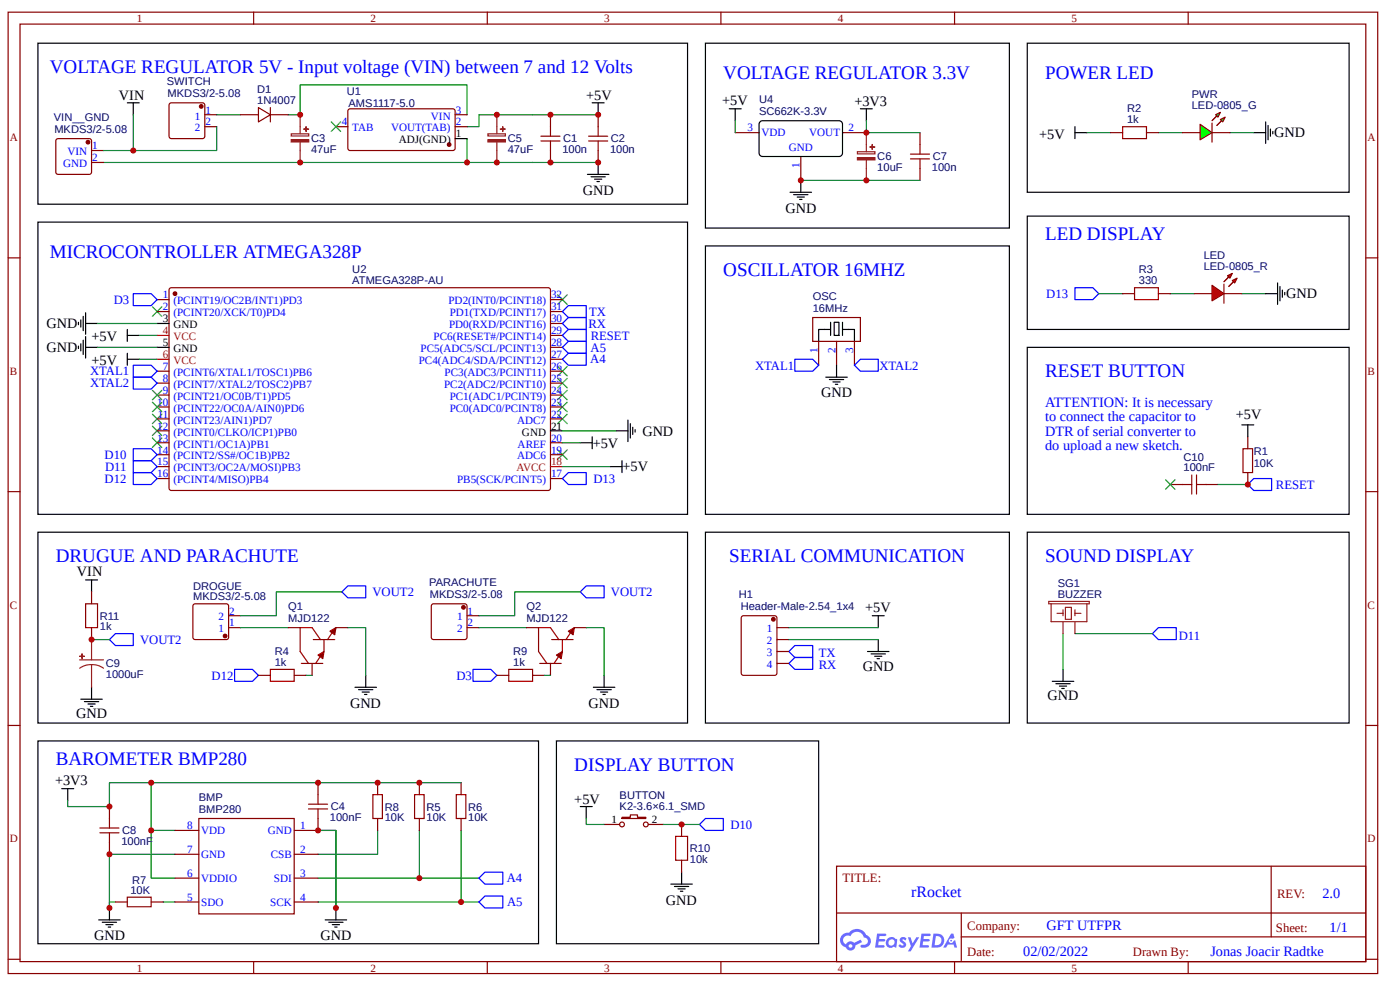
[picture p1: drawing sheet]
<svg xmlns="http://www.w3.org/2000/svg" width="297mm" height="210mm" viewBox="0 0 297 210" stroke-linecap="round" stroke-linejoin="round" font-family="sans-serif">
<g fill="none" stroke="#800" stroke-width=".25">
<path d="M1.7 2.6h290.6v203.8h-290.6zM4.3 5.1h285.5v198.8h-285.5zM53.8 2.6v2.5M103.4 2.6v2.5M152.9 2.6v2.5M202.5 2.6v2.5M252.1 2.6v2.5M1.7 54.7h2.6M289.8 54.7h2.5M1.7 104.2h2.6M289.8 104.2h2.5M1.7 153.8h2.6"/>
<path d="M289.8 153.8h2.5M177.5 183.6h112.3v20.3h-112.3zM177.5 193.6h112.2M203.9 198.6h85.8M203.9 193.6v10.1M269.7 183.7v14.9M1.7 203.4h2.6M53.8 203.9v2.5M103.4 203.9v2.5M152.9 203.9v2.5M202.5 203.9v2.5M252.1 203.9v2.5"/>
<path d="M289.8 203.4h2.5"/>
</g>
<g fill="#58f">
<path d="M191.1 198.8l.5-.2 .4 .1 .3 .3-.3 .4a.34 .34 0 0 0-.2-.3 .34 .34 0 0 0-.4 .2l.1 .1a.85 .85 0 0 1 .7 .6 .85 .85 0 0 1-.3 .9h-.7l-.6-.4 .3-.3 .5 .3 .3-.2-.1-.1a.87 .87 0 0 1-.5-1.4z"/>
<path d="M192.6 198.7h.6l.4 1.3 .8-1.3h.6l-1.8 3h-.6l.7-1.1z"/>
<path d="M186.1 197.9h1.7l.2 .2-.1 .3-1.3 .1-.1 .6h1.1l.2 .2-.3 .3h-1.1l-.1 .8h1.2l.2 .2-.2 .3h-1.9z"/>
<path d="M195.5 197.9h1.7l.2 .2-.1 .3-1.3 .1-.1 .6h1.1l.2 .2-.2 .3h-1.2l-.1 .8h1.3l.1 .2-.1 .3h-1.9z"/>
<path d="M201.8 197.9h.5l.2 .9-.4 .3a.5 .5 0 0 0-.8 .2 .5 .5 0 0 0 .4 .7 .5 .5 0 0 0 .6-.5l.3-.2 .4 1.6h-.5l-.2-.6h-1.2l-.4 .6h-.6z"/>
<path d="M198 197.9l-.4 3h1a1.51 1.51 0 0 0 1.7-1.5 1.51 1.51 0 0 0-1.8-1.5zM198.5 198.5a1 1 0 0 1 1.2 1 1 1 0 0 1-1.2 .9h-.2z"/>
<path d="M188.2 199.1a1.1 1.1 0 0 0 0 1.5 1.1 1.1 0 0 0 1.5 .1l.4 .2 .3-1.6-.5-.2a1.07 1.07 0 0 0-1.7 0zM188.4 199.8a.7 .7 0 0 1 1.4 0 .7 .7 0 0 1-1.4 0z"/>
<path d="M178.7 198.2a1.57 1.57 0 0 0 .8 2.7 1.03 1.03 0 0 0 1.1 .6 1.03 1.03 0 0 0 .9-1l1.4-.8-.3-.5-1.4 .7a1.05 1.05 0 0 0-1.7 .3 1 1 0 0 1-.5-1.4 1 1 0 0 1 1.4-.3 1.52 1.52 0 0 1 1.6-.9 1.52 1.52 0 0 1 1.3 1.2 .82 .82 0 0 1 .8 1 .82 .82 0 0 1-1.2 .5 .31 .31 0 0 0-.4 .3 .31 .31 0 0 0 .3 .3 1.42 1.42 0 0 0 1.9-.9 1.42 1.42 0 0 0-.9-1.8 2.25 2.25 0 0 0-3.8-.5l-.8 .2zM180 200.6a.4 .4 0 0 1 .8 0 .4 .4 0 0 1-.8 0z"/>
<circle cx="201.8" cy="199.4" r=".19"/>
</g>
<path d="M124.6 37h4.6M125.4 37.5h3M125.6 21.8h2.6M126.1 38h1.6M126.6 38.5h.6M126.9 21.8v2.5M126.9 34.4v2.6M123.1 171h2.5M124.4 171v2.5" fill="none" stroke="#000" stroke-width=".25"/>
<path d="M61.1 24.3h2.6v-6.3h35.4v6.3M99.1 29.4v5h-77.1M99.1 34.4h13.9M113 24.3h-11.4v2.6h-2.5" fill="none" stroke="#080" stroke-width=".25"/>
<g fill="#000">
<path d="M32.3 65l2 2.1zM32.3 67.1l2-2.1z"/>
<path d="M118.3 62.5l2 2zM120.3 62.5l-2 2z"/>
<path d="M118.3 77.7l2 2zM118.3 79.7l2-2z"/>
<path d="M32.3 87.8l2 2zM34.3 87.8l-2 2z"/>
<path d="M32.3 90.3l2 2.1zM34.3 90.3l-2 2.1z"/>
<path d="M32.3 92.9l2 2zM34.3 92.9l-2 2z"/>
<path d="M118.3 95.4l2 2zM120.3 95.4l-2 2z"/>
<path d="M118.3 87.8l2 2zM120.3 87.8l-2 2z"/>
<path d="M118.3 85.3l2 2zM118.3 87.3l2-2z"/>
<path d="M118.3 82.7l2 2.1zM120.3 82.7l-2 2.1z"/>
<path d="M118.3 80.2l2 2zM120.3 80.2l-2 2z"/>
</g>
<g fill="none" stroke="#3c3" stroke-width=".25">
<path d="M32.3 65l2 2.1M34.3 65l-2 2.1M118.3 62.5l2 2M118.3 77.7l2 2M120.3 62.5l-2 2M120.3 77.7l-2 2M32.3 87.8l2 2M32.3 90.3l2 2.1M32.3 92.9l2 2M34.3 87.8l-2 2M34.3 90.3l-2 2.1M34.3 92.9l-2 2"/>
<path d="M118.3 95.4l2 2M118.3 87.8l2 2M118.3 85.3l2 2M118.3 82.7l2 2.1M118.3 80.2l2 2M120.3 95.4l-2 2M120.3 87.8l-2 2M120.3 85.3l-2 2M120.3 82.7l-2 2.1M120.3 80.2l-2 2"/>
</g>
<path d="M36 61.1l.4-.1h80.1l.3 .5-.1 42.2-.4 .3-80.1-.1-.3-.4v-42z" fill="none" stroke="#800" stroke-width=".25"/>
<circle cx="37.1" cy="62.3" r=".38" fill="#800"/>
<g fill="none" stroke="#800" stroke-width=".25">
<path d="M33.3 63.5h2.6M33.3 66.1h2.6M33.3 78.7h2.6M116.8 63.5h2.5M116.8 66.1h2.5M116.8 78.7h2.5M116.8 76.2h2.5M116.8 73.6h2.5M116.8 71.1h2.5M116.8 68.6h2.5M172.4 67.3h10.1v5.1h-10.1zM173.7 72.4v5"/>
<path d="M177.5 72.4v5M181.3 72.4v5M33.3 81.2h2.6M33.3 83.8h2.6M33.3 86.3h2.6M33.3 88.8h2.6M33.3 91.3h2.6M33.3 93.9h2.6M33.3 96.4h2.6M33.3 98.9h2.6M116.8 81.2h2.5M116.8 83.8h2.5"/>
<path d="M116.8 86.3h2.5M116.8 88.8h2.5M116.8 93.9h2.5M116.8 96.4h2.5M264.7 92.6v2.5M33.3 101.5h2.6M116.8 101.5h2.5M264.7 100.2v2.5M23.2 171v2.5M23.2 178.6v2.5M37.1 176.1h5.1M42.2 173.5h20.2v20.3h-20.2z"/>
<path d="M67.5 165.9v2.6M67.5 173.5v2.6h-5.1M80.1 165.9v2.6M80.1 173.5v2.6M89 165.9v2.6M89 173.5v2.6M97.8 165.9v2.6M97.8 173.5v2.6M128.2 174.8h3.2M132 173.3h1.7v-.5h1.5v.5h1.8v.2h-5zM137.5 174.8h3.3M24.5 191.2h2.5"/>
<path d="M32.1 191.2h2.5M37.1 191.2h5.1M37.1 181.1h5.1M37.1 186.2h5.1M62.4 191.2h5.1M62.4 181.1h5.1M62.4 186.2h5.1"/>
<circle cx="37.1" cy="62.3" r=".38"/>
<circle cx="132" cy="174.8" r=".51"/>
<circle cx="137" cy="174.8" r=".51"/>
</g>
<g fill="none" stroke="#000" stroke-width=".25">
<path d="M8 9.2h137.9v34.1h-137.9zM217.9 9.2h68.3v31.6h-68.3zM228.1 28.1h2.5M228.1 26.9v2.5M266 28.1h2.5M268.5 25.8v4.6M269 26.6v3M269.5 27.4v1.5M270 27.9v.5M8 47.1h137.9v61.9h-137.9zM149.7 52.1h64.4v56.9h-64.4zM217.9 45.8h68.3v24h-68.3z"/>
<path d="M271 60v4.5M16.6 68.3v.5M16.6 73.4v.5M17.1 67.8v1.5M17.1 72.9v1.5M17.7 67.1v3M17.7 72.1v3.1M18.2 68.6h2.5M18.2 73.6h2.5M18.2 66.3v4.6M18.2 71.4v4.5M27 71.1h2.5"/>
<path d="M27 69.8v2.6M27 74.9v2.5M27 76.2h2.5M33.3 68.6h2.6M33.3 73.6h2.6M175.2 80h4.6M176.2 69.8h-2.5v2.6M176.2 68.3v2.8M177 68.3h1v2.8h-1zM177.5 77.4v2.6M178.7 69.8h2.6v2.6M178.7 68.3v2.8"/>
<path d="M217.9 73.6h68.3v35.4h-68.3zM268.5 62.3h2.5M271.5 60.7v3.1M272.1 61.5v1.5M272.6 62v.5M116.8 91.3h2.5M123.1 93.9h2.5M125.6 92.6v2.5M129.4 98.9h2.6M130.7 91.3h2.5M132 97.7v2.5M133.2 89.1v4.5"/>
<path d="M133.7 89.8v3.1M134.2 90.6v1.5M134.7 91.1v.5M176 80.5h3M176.7 81h1.5M177.2 81.5h.5M263.5 90.1h2.5M264.7 90.1v2.5M149.7 112.8h64.4v40.5h-64.4zM184 138.1h4.6M184.8 138.6h3M185.6 139.1h1.5"/>
<path d="M186.1 139.6h.5M186.3 135.6v2.5M8 157.1h106.3v43h-106.3zM118 157.1h55.7v43h-55.7zM13.1 167.2h2.5M14.4 167.2v2.5M20.9 195h4.6M21.7 195.5h3M22.5 196h1.5M23 196.5h.5M23.2 192.5v2.5M69 195h4.5"/>
<path d="M69.7 195.5h3.1M70.5 196h1.5M71 196.5h.5M71.3 192.5v2.5M142.3 187.4h4.6M143.1 187.9h3M143.8 188.4h1.6M144.3 189h.6M144.6 184.9v2.5"/>
</g>
<path d="M33.3 71.1h2.6M33.3 76.2h2.6M116.8 98.9h2.5" fill="none" stroke="#f00" stroke-width=".25"/>
<g fill="none" stroke="#00f" stroke-width=".25">
<path d="M28.3 77.4h3.8l1.2 1.3-1.2 1.3h-3.8zM28.3 80h3.8l1.2 1.2-1.2 1.3h-3.8zM119.3 76.2l1.3-1.3h3.8v2.5h-3.8zM119.3 73.6l1.3-1.2h3.8v2.5h-3.8zM119.3 71.1l1.3-1.3h3.8v2.6h-3.8zM119.3 68.6l1.3-1.3h3.8v2.5h-3.8zM119.3 66.1l1.3-1.3h3.8v2.5h-3.8zM168.6 76.2h3.8l1.3 1.2-1.3 1.3h-3.8zM181.3 77.4l1.2-1.2h3.8v2.5h-3.8zM228.1 61h3.7l1.3 1.3-1.3 1.2h-3.7zM119.3 101.5l1.3-1.3h3.8v2.5h-3.8zM264.7 102.7l1.3-1.2h3.8v2.5h-3.8z"/>
<path d="M168.6 136.9h3.8v2.5h-3.8l-1.2-1.3zM168.6 139.4h3.8v2.5h-3.8l-1.2-1.2zM148.4 174.8l1.3-1.3h3.8v2.6h-3.8zM101.6 186.2l1.3-1.3h3.8v2.5h-3.8zM101.6 191.2l1.3-1.2h3.8v2.5h-3.8z"/>
</g>
<g fill="none" stroke="#080" stroke-width=".25">
<path d="M230.6 28.1h5M245.8 28.1h5M260.9 28.1h5.1M20.7 68.6h12.6M20.7 73.6h12.6M29.5 76.2h3.8M29.5 71.1h3.8M233.1 62.3h5.1M248.3 62.3h5M263.5 62.3h5M119.3 91.3h11.4M119.3 98.9h10.1"/>
<path d="M119.3 93.9h3.8M14.4 169.7v1.3h8.8v-5.1h8.9v10.2M32.1 165.9h65.7M37.1 176.1h-5v10.1h5M67.5 176.1h3.8v16.4M80.1 176.1v5h-12.6M89 176.1v10.1M97.8 176.1v15.1M124.4 173.5v1.3h3.8M140.8 174.8h7.6M34.6 191.2h2.5M37.1 181.1h-13.9v11.4v-1.3h1.3"/>
<path d="M67.5 191.2h34.1M67.5 186.2h34.1"/>
</g>
<g fill="none" stroke="#a00000" stroke-width=".25">
<path d="M263.7 95.1h2v5.1h-2zM21.2 175.6h4M21.2 176.6h4M23.2 173.5v2.1M23.2 176.6v2M65.4 171.5h4.1M65.4 170.5h4.1M67.5 168.5v2M67.5 171.5v2M79.1 168.5h2v5h-2zM88 168.5h2v5h-2zM96.8 168.5h2v5h-2z"/>
<path d="M27 190.2h5.1v2h-5.1z"/>
</g>
<circle cx="18.7" cy="30.1" r=".38" fill="#800"/>
<g fill="none" stroke="#800" stroke-width=".25">
<path d="M12 29.5l.3-.1h6.6l.4 .1 .1 .4v6.6l-.1 .3-.4 .2h-6.6l-.3-.2-.2-.3v-6.6zM19.4 31.9h2.6M19.4 34.4h2.6"/>
<circle cx="18.7" cy="30.1" r=".38"/>
</g>
<circle cx="42.7" cy="22.6" r=".38" fill="#800"/>
<g fill="none" stroke="#800" stroke-width=".25">
<path d="M36 21.9l.4-.1h6.5l.4 .1 .1 .4v6.6l-.1 .3-.4 .2h-6.5l-.4-.2-.1-.3v-6.6zM43.4 24.3h2.6M43.4 26.9h2.6M73.9 23.2l.4-.1h21.9l.4 .5-.1 8-.5 .3h-21.9l-.3-.5v-7.8z"/>
<circle cx="42.7" cy="22.6" r=".38"/>
</g>
<path d="M46 26.9v5h-24M46 24.3h5" fill="none" stroke="#080" stroke-width=".25"/>
<circle cx="95.3" cy="30.7" r=".38" fill="#800"/>
<g fill="none" stroke="#800" stroke-width=".25">
<path d="M71.3 26.9h2.5M96.6 26.9h2.5M96.6 24.3h2.5"/>
<circle cx="95.3" cy="30.7" r=".38"/>
</g>
<g fill="none" stroke="#000" stroke-width=".25">
<path d="M149.7 9.2h64.4v39.2h-64.4zM96.6 29.4h2.5M154.7 23.1h2.5M156 23.1v2.5M169.9 38.2v2.6M182.5 23.1h2.6M183.8 23.1v2.5M167.6 40.8h4.6M168.4 41.3h3M169.1 41.8h1.5M169.6 42.3h.5M8 112.8h137.9v40.5h-137.9z"/>
<path d="M217.9 112.8h68.3v40.5h-68.3zM18.2 123h2.5M19.4 123v2.5M17.1 148.2h4.6M17.9 148.7h3M18.7 149.3h1.5M19.2 149.8h.5M19.4 145.7v2.5M75.3 145.7h4.6M76.1 146.2h3M76.8 146.7h1.5M77.3 147.2h.5"/>
<path d="M77.6 143.2v2.5M125.9 145.7h4.5M126.6 146.2h3.1M127.4 146.7h1.5M127.9 147.2h.5M128.2 143.2v2.5M223.2 144.4h4.6M224 145h3M224.8 145.5h1.5M225.3 146h.5M225.5 141.9v2.5"/>
</g>
<path d="M183.8 25.6v2.5M225.5 134.3v7.6M228.1 134.3h16.4" fill="none" stroke="#080" stroke-width=".25"/>
<path d="M244.5 134.3l1.3-1.2h3.7v2.5h-3.7zM49.8 141.9h3.8l1.2 1.3-1.2 1.2h-3.8zM100.3 141.9h3.8l1.3 1.3-1.3 1.2h-3.8z" fill="none" stroke="#00f" stroke-width=".25"/>
<circle cx="47.7" cy="134.8" r=".38" fill="#800"/>
<g fill="none" stroke="#800" stroke-width=".25">
<path d="M41.1 128.2l.3-.2h6.6l.4 .2 .1 .3v6.6l-.1 .3-.4 .2h-6.6l-.3-.2-.2-.3v-6.6zM48.5 133.1h2.5M48.5 130.5h2.5"/>
<circle cx="47.7" cy="134.8" r=".38"/>
</g>
<path d="M51 133.1h10.1" fill="none" stroke="#080" stroke-width=".25"/>
<circle cx="98.3" cy="128.8" r=".38" fill="#800"/>
<g fill="none" stroke="#800" stroke-width=".25">
<path d="M91.6 128.2l.4-.2h6.6l.3 .2 .2 .3v6.6l-.2 .3-.3 .2h-6.6l-.4-.2-.1-.3v-6.6zM99.1 130.5h2.5M99.1 133.1h2.5"/>
<circle cx="98.3" cy="128.8" r=".38"/>
</g>
<path d="M70.3 25.8l2 2.1zM70.3 27.9l2-2.1z" fill="#000"/>
<path d="M70.3 25.8l2 2.1M72.3 25.8l-2 2.1" fill="none" stroke="#3c3" stroke-width=".25"/>
<path d="M28.3 62.3h3.8l1.2 1.2-1.2 1.3h-3.8z" fill="none" stroke="#00f" stroke-width=".25"/>
<path d="M27 21.8h2.5M28.3 21.8v2.5" fill="none" stroke="#000" stroke-width=".25"/>
<path d="M28.3 24.3v7.6" fill="none" stroke="#080" stroke-width=".25"/>
<path d="M183.8 30.7v1.5M183.8 33.9v1.8" fill="none" stroke="#8d2323" stroke-width=".25"/>
<path d="M181.9 33.4h3.7v.5h-3.7z" fill="#8d2323"/>
<path d="M181.9 33.4h3.7v.5h-3.7zM181.9 32.2h3.7v.4h-3.7zM183.8 28.1v2.6M183.8 35.7v2.5" fill="none" stroke="#8d2323" stroke-width=".25"/>
<path d="M184.6 31.2h1z" fill="#8d2323"/>
<path d="M184.6 31.2h1z" fill="none" stroke="#8d2323" stroke-width=".25"/>
<path d="M185 30.7l.1 1z" fill="#8d2323"/>
<path d="M185 30.7l.1 1z" fill="none" stroke="#8d2323" stroke-width=".25"/>
<path d="M113 24.3h13.9M113 34.4h13.9M101.6 133.1h10.1" fill="none" stroke="#080" stroke-width=".25"/>
<path d="M28.3 97.7h3.8l1.2 1.2-1.2 1.3h-3.8zM28.3 95.1h3.8l1.2 1.3-1.2 1.3h-3.8zM28.3 100.2h3.8l1.2 1.3-1.2 1.2h-3.8z" fill="none" stroke="#00f" stroke-width=".25"/>
<g fill="#000">
<path d="M32.3 82.7l2 2.1zM32.3 84.8l2-2.1z"/>
<path d="M32.3 85.3l2 2zM34.3 85.3l-2 2z"/>
</g>
<path d="M32.3 82.7l2 2.1M32.3 85.3l2 2M34.3 82.7l-2 2.1M34.3 85.3l-2 2" fill="none" stroke="#3c3" stroke-width=".25"/>
<path d="M51 24.3h3.8M54.8 22.8l2.6 1.5-2.6 1.5zM57.4 22.8v3M57.4 24.3h3.7" fill="none" stroke="#800" stroke-width=".25"/>
<path d="M67.5 138.9l1.2-.8-.2 1.5z" fill="#a00000"/>
<path d="M67.5 138.9l1.2-.8-.2 1.5z" fill="none" stroke="#a00000" stroke-width=".25"/>
<path d="M70 133.8l1.3-.7-.3 1.5z" fill="#a00000"/>
<path d="M66.5 135.6h4.5M68 135.6l-1.8-2.5h-2.5v5l1.7 2.6M68 139.1l-1 1.6M68.7 135.6v2.5M70 133.8l1.3-.7-.3 1.5zM70.5 134.1l-1 1.5M63.9 140.7h4.6" fill="none" stroke="#a00000" stroke-width=".25"/>
<path d="M61.1 133.1h2.6M71.3 133.1h2.5M66.2 140.7v2.5" fill="none" stroke="#800" stroke-width=".25"/>
<path d="M118 138.9l1.3-.8-.2 1.5z" fill="#a00000"/>
<path d="M118 138.9l1.3-.8-.2 1.5z" fill="none" stroke="#a00000" stroke-width=".25"/>
<path d="M120.6 133.8l1.2-.7-.2 1.5z" fill="#a00000"/>
<g fill="none" stroke="#a00000" stroke-width=".25">
<path d="M114.8 29.9h4M114.8 28.9h4M116.8 26.9v2M116.8 29.9v2M124.9 29.9h4M124.9 28.9h4M126.9 26.9v2M126.9 29.9v2M117 135.6h4.6M118.6 135.6l-1.8-2.5h-2.5v5l1.7 2.6M118.6 139.1l-1.1 1.6M119.3 135.6v2.5"/>
<path d="M120.6 133.8l1.2-.7-.2 1.5zM121.1 134.1l-1 1.5M114.5 140.7h4.6"/>
</g>
<path d="M116.8 24.3v2.6M116.8 31.9v2.5M126.9 24.3v2.6M126.9 31.9v2.5M111.7 133.1h2.6M121.8 133.1h2.6M157.4 130.7l.3-.2h6.6l.4 .3 .1 11.9-.2 .4-6.9 .1-.4-.2-.1-12zM116.8 140.7v2.5" fill="none" stroke="#800" stroke-width=".25"/>
<path d="M73.8 133.1h3.8v10.1M124.4 133.1h3.8v10.1" fill="none" stroke="#080" stroke-width=".25"/>
<circle cx="164.1" cy="131.3" r=".38" fill="#800"/>
<g fill="none" stroke="#800" stroke-width=".25">
<path d="M156 28.1h5M169.9 33.2v5M178.7 28.1h5.1M195.2 28.1v2.6M195.2 35.7v2.5M235.6 28.1h2.6M243.2 28.1h2.6M250.8 28.1h3.8M257.1 28.1h3.8M238.2 62.3h2.5M245.8 62.3h2.5M164.8 133.1h2.6"/>
<path d="M164.8 135.6h2.6M164.8 138.1h2.6M164.8 140.7h2.6"/>
<circle cx="164.1" cy="131.3" r=".38"/>
</g>
<path d="M193.2 33.7h4M193.2 32.7h4M195.2 30.7v2M195.2 33.7v2M238.2 26.9h5v2.5h-5zM240.7 61h5.1v2.5h-5.1z" fill="none" stroke="#a00000" stroke-width=".25"/>
<path d="M156 25.6v2.5M169.9 38.2h25.3M183.8 28.1h11.4M167.4 135.6h18.9M167.4 133.1h18.9" fill="none" stroke="#080" stroke-width=".25"/>
<path d="M161.3 25.8l.5-.2h16.2a.76 .76 0 0 1 .7 .8v6a.76 .76 0 0 1-.7 .8h-16.2a.76 .76 0 0 1-.8-.8v-6zM185.1 130.5h2.5M186.3 130.5v2.6" fill="none" stroke="#000" stroke-width=".25"/>
<path d="M258.9 25.3l1-.5-.5 1z" fill="#0f0"/>
<path d="M258.9 25.3l1-.5-.5 1z" fill="none" stroke="#800" stroke-width=".25"/>
<path d="M257.9 24.3l1-.5-.5 1z" fill="#0f0"/>
<path d="M257.9 24.3l1-.5-.5 1z" fill="none" stroke="#800" stroke-width=".25"/>
<path d="M258.1 26.6l1.1-1z" fill="#800"/>
<path d="M259.2 25.6l-1.1 1" fill="none" stroke="#800" stroke-width=".25"/>
<path d="M257.1 25.6l1-1z" fill="#800"/>
<path d="M257.1 26.1v4M258.1 24.6l-1 1" fill="none" stroke="#800" stroke-width=".25"/>
<path d="M254.6 26.4l2.5 1.7-2.5 1.5z" fill="#0f0"/>
<path d="M254.6 26.4l2.5 1.7-2.5 1.5z" fill="none" stroke="#800" stroke-width=".25"/>
<path d="M257.1 60.5l2.6 1.8-2.6 1.5z" fill="#f00"/>
<path d="M257.1 60.5l2.6 1.8-2.6 1.5zM259.7 60.2v4.1" fill="none" stroke="#800" stroke-width=".25"/>
<path d="M259.7 59.7l1-1z" fill="#800"/>
<path d="M260.7 58.7l-1 1" fill="none" stroke="#800" stroke-width=".25"/>
<path d="M260.7 60.7l1-1z" fill="#800"/>
<path d="M261.7 59.7l-1 1" fill="none" stroke="#800" stroke-width=".25"/>
<path d="M260.4 58.5l1-.5-.5 1z" fill="#f00"/>
<path d="M260.4 58.5l1-.5-.5 1z" fill="none" stroke="#800" stroke-width=".25"/>
<path d="M261.4 59.5l1-.5-.5 1z" fill="#f00"/>
<path d="M261.4 59.5l1-.5-.5 1zM253.3 62.3h3.8M259.7 62.3h3.8M19.4 125.5v2.5M19.4 133.1v2.5M54.8 143.2h2.6M62.4 143.2h2.5M105.4 143.2h2.5M113 143.2h2.5M144.6 174.8v2.5M144.6 182.4v2.5" fill="none" stroke="#800" stroke-width=".25"/>
<g fill="none" stroke="#8d2323" stroke-width=".25">
<path d="M16.9 139.9h5.1M19.4 135.6v4.3M222.5 127.5h8.6v.5h-8.6zM223 128v3.8h7.6v-3.8M224.3 130h1.2M225.5 129.3v1.2M225.5 131.8v2.5M226 128.8h1.3v2.5h-1.3zM228.1 130h1.2M228.1 129.3v1.2M228.1 131.8v2.5M19.4 140.9a4.1 4.1 0 0 1 2.6 .8"/>
<path d="M19.4 140.9a4.1 4.1 0 0 0-2.5 .8M19.4 140.9v4.8"/>
</g>
<path d="M18.2 128h2.5v5.1h-2.5zM57.4 141.9h5v2.5h-5zM107.9 141.9h5.1v2.5h-5.1zM143.3 177.3h2.6v5.1h-2.6z" fill="none" stroke="#a00000" stroke-width=".25"/>
<path d="M72.5 125.5h-13.9v5h-7.6M123.1 125.5h-13.9v5h-7.6M64.9 143.2h1.3M115.5 143.2h1.3" fill="none" stroke="#080" stroke-width=".25"/>
<path d="M23.2 135.6l1.3-1.3h3.8v2.6h-3.8zM73.8 124.2h3.8v2.5h-3.8l-1.3-1.2zM123.1 125.5l1.3-1.3h3.8v2.5h-3.8z" fill="none" stroke="#00f" stroke-width=".25"/>
<path d="M16.9 139.1l1 .1z" fill="#8d2323"/>
<path d="M16.9 139.1l1 .1z" fill="none" stroke="#8d2323" stroke-width=".25"/>
<path d="M17.4 138.6v1z" fill="#8d2323"/>
<path d="M63.7 26.9v1.5M63.7 30.1v1.8M17.4 138.6v1z" fill="none" stroke="#8d2323" stroke-width=".25"/>
<path d="M19.4 135.6h3.8" fill="none" stroke="#080" stroke-width=".25"/>
<path d="M61.8 29.6h3.7v.5h-3.7z" fill="#8d2323"/>
<path d="M61.8 29.6h3.7v.5h-3.7zM61.8 28.4h3.7v.4h-3.7zM63.7 24.3v2.6M63.7 31.9v2.5" fill="none" stroke="#8d2323" stroke-width=".25"/>
<path d="M64.4 27.4h1z" fill="#8d2323"/>
<path d="M64.4 27.4h1z" fill="none" stroke="#8d2323" stroke-width=".25"/>
<path d="M64.9 26.9v1z" fill="#8d2323"/>
<path d="M64.9 26.9v1zM105.4 26.9v1.5M105.4 30.1v1.8" fill="none" stroke="#8d2323" stroke-width=".25"/>
<path d="M103.5 29.6h3.7v.5h-3.7z" fill="#8d2323"/>
<path d="M103.5 29.6h3.7v.5h-3.7zM103.5 28.4h3.7v.4h-3.7zM105.4 24.3v2.6M105.4 31.9v2.5" fill="none" stroke="#8d2323" stroke-width=".25"/>
<path d="M106.2 27.4h1z" fill="#8d2323"/>
<path d="M106.2 27.4h1z" fill="none" stroke="#8d2323" stroke-width=".25"/>
<path d="M106.6 26.9l.1 1z" fill="#8d2323"/>
<path d="M106.6 26.9l.1 1z" fill="none" stroke="#8d2323" stroke-width=".25"/>
<path d="M250.8 102.7h2M252.8 100.7v4M253.8 102.7h2.1M253.8 100.7v4" fill="none" stroke="#a00000" stroke-width=".25"/>
<path d="M248.3 102.7h2.5M255.9 102.7h2.5" fill="none" stroke="#800" stroke-width=".25"/>
<path d="M258.4 102.7h6.3" fill="none" stroke="#080" stroke-width=".25"/>
<path d="M247.3 101.7l2 2M249.3 101.7l-2 2" fill="none" stroke="#3c3" stroke-width=".25"/>
<g fill="#c00">
<circle cx="183.8" cy="28.1" r=".63"/>
<circle cx="23.2" cy="192.5" r=".63"/>
<circle cx="71.3" cy="192.5" r=".63"/>
<circle cx="97.8" cy="191.2" r=".63"/>
<circle cx="89" cy="165.9" r=".63"/>
<circle cx="80.1" cy="165.9" r=".63"/>
<circle cx="23.2" cy="171" r=".63"/>
<circle cx="23.2" cy="181.1" r=".63"/>
<circle cx="67.5" cy="165.9" r=".63"/>
<circle cx="67.5" cy="176.1" r=".63"/>
<circle cx="32.1" cy="176.1" r=".63"/>
<circle cx="32.1" cy="165.9" r=".63"/>
<circle cx="89" cy="186.2" r=".63"/>
<circle cx="99.1" cy="34.4" r=".63"/>
<circle cx="28.3" cy="31.9" r=".63"/>
<circle cx="183.8" cy="38.2" r=".63"/>
<circle cx="169.9" cy="38.2" r=".63"/>
<circle cx="116.8" cy="34.4" r=".63"/>
<circle cx="116.8" cy="24.3" r=".63"/>
<circle cx="126.9" cy="34.4" r=".63"/>
<circle cx="126.9" cy="24.3" r=".63"/>
<circle cx="144.6" cy="174.8" r=".63"/>
<circle cx="19.4" cy="135.6" r=".63"/>
<circle cx="63.7" cy="34.4" r=".63"/>
<circle cx="105.4" cy="24.3" r=".63"/>
<circle cx="105.4" cy="34.4" r=".63"/>
<circle cx="63.7" cy="24.3" r=".63"/>
<circle cx="264.7" cy="102.7" r=".63"/>
</g>
<g font-size="4" fill="#00f">
<text x="10.6" y="15.5">VOLTAGE REGULATOR 5V - Input voltage (VIN) between 7 and 12 Volts</text>
<text x="153.5" y="16.7">VOLTAGE REGULATOR 3.3V</text>
<text x="221.7" y="16.7">POWER LED</text>
<text x="221.7" y="50.9">LED DISPLAY</text>
<text x="10.6" y="54.7">MICROCONTROLLER ATMEGA328P</text>
<text x="153.5" y="58.5">OSCILLATOR 16MHZ</text>
<text x="221.7" y="80">RESET BUTTON</text>
<text x="11.8" y="119.2">DRUGUE AND PARACHUTE</text>
<text x="154.7" y="119.2">SERIAL COMMUNICATION</text>
<text x="221.7" y="119.2">SOUND DISPLAY</text>
<text x="11.8" y="162.1">BAROMETER BMP280</text>
<text x="121.8" y="163.4">DISPLAY BUTTON</text>
</g>
<text font-size="3.4" fill="#00f" x="193.3" y="190.1">rRocket</text>
<g font-size="3">
<text x="25.2" y="21.3">VIN</text>
<text x="124.4" y="21.3">+5V</text>
<text x="153.2" y="22.2">+5V</text>
<text x="181.3" y="22.6">+3V3</text>
<text x="220.5" y="29.4">+5V</text>
<text x="270.3" y="29.1">GND</text>
<text x="123.6" y="41.3">GND</text>
<text x="166.6" y="45.1">GND</text>
<text x="272.9" y="63.3">GND</text>
<text x="9.9" y="69.6">GND</text>
<text x="9.9" y="74.7">GND</text>
<text x="19.4" y="72.4">+5V</text>
<text x="19.4" y="77.4">+5V</text>
<text x="174.2" y="84.3">GND</text>
<text x="262.2" y="88.8">+5V</text>
<text x="125.8" y="94.9">+5V</text>
<text x="136.3" y="92.4">GND</text>
<text x="132.1" y="99.9">+5V</text>
<text x="16.3" y="122.1">VIN</text>
<text x="183.6" y="129.7">+5V</text>
<text x="183" y="142.2">GND</text>
<text x="222.2" y="148.5">GND</text>
<text x="16.1" y="152.3">GND</text>
<text x="74.3" y="150.1">GND</text>
<text x="124.8" y="150.1">GND</text>
<text x="11.7" y="166.4">+3V3</text>
<text x="121.8" y="170.5">+5V</text>
<text x="141.3" y="191.9">GND</text>
<text x="20" y="199.3">GND</text>
<text x="68" y="199.4">GND</text>
</g>
<g font-size="3" fill="#00f">
<text x="221.7" y="86.3">ATTENTION: It is necessary</text>
<text x="221.7" y="89.3">to connect the capacitor to</text>
<text x="221.7" y="92.4">DTR of serial converter to</text>
<text x="221.7" y="95.4">do upload a new sketch.</text>
<text x="280.6" y="190.3">2.0</text>
<text x="222" y="197.1">GFT UTFPR</text>
<text x="282.1" y="197.7">1/1</text>
<text x="217.1" y="202.7">02/02/2022</text>
<text x="256.8" y="202.7">Jonas Joacir Radtke</text>
</g>
<g font-size="2.7" fill="#00f">
<text x="24.1" y="64.4">D3</text>
<text x="222" y="63.1">D13</text>
<text x="124.8" y="69.5">RX</text>
<text x="125" y="66.9">TX</text>
<text x="125.3" y="72">RESET</text>
<text x="125.2" y="77.1">A4</text>
<text x="125.3" y="74.5">A5</text>
<text x="19.1" y="79.6">XTAL1</text>
<text x="19.1" y="82.1">XTAL2</text>
<text x="160.2" y="78.4">XTAL1</text>
<text x="186.6" y="78.4">XTAL2</text>
<text x="22.2" y="97.3">D10</text>
<text x="22.3" y="99.8">D11</text>
<text x="22.2" y="102.3">D12</text>
<text x="125.9" y="102.3">D13</text>
<text x="270.7" y="103.7">RESET</text>
<text x="79" y="126.4">VOUT2</text>
<text x="129.6" y="126.4">VOUT2</text>
<text x="29.7" y="136.5">VOUT2</text>
<text x="250.1" y="135.6">D11</text>
<text x="173.7" y="139.4">TX</text>
<text x="173.7" y="141.9">RX</text>
<text x="44.9" y="144.1">D12</text>
<text x="96.8" y="144.1">D3</text>
<text x="154.9" y="175.7">D10</text>
<text x="107.5" y="187.1">A4</text>
<text x="107.6" y="192.1">A5</text>
</g>
<g font-size="2.7" fill="#800">
<text x="178.7" y="186.9">TITLE:</text>
<text x="270.9" y="190.3">REV:</text>
<text x="205.2" y="197.1">Company:</text>
<text x="270.7" y="197.6">Sheet:</text>
<text x="205.2" y="202.6">Date:</text>
<text x="240.3" y="202.7">Drawn By:</text>
</g>
<g font-size="2.4" fill="#800">
<text x="29" y="4.7">1</text>
<text x="78.6" y="4.7">2</text>
<text x="128.2" y="4.7">3</text>
<text x="177.7" y="4.7">4</text>
<text x="227.3" y="4.7">5</text>
<text x="2.1" y="29.9">A</text>
<text x="290.1" y="29.9">A</text>
<text x="2.1" y="79.5">B</text>
<text x="290.1" y="79.5">B</text>
<text x="2.1" y="129">C</text>
<text x="290.1" y="129">C</text>
<text x="2.1" y="178.6">D</text>
<text x="290.1" y="178.6">D</text>
<text x="29" y="206">1</text>
<text x="78.6" y="206">2</text>
<text x="128.2" y="206">3</text>
<text x="177.7" y="206">4</text>
<text x="227.3" y="206">5</text>
</g>
<g font-size="2.4" fill="#000080">
<text x="35.4" y="18">SWITCH</text>
<text x="35.6" y="20.5">MKDS3/2-5.08</text>
<text x="54.6" y="22.1">1N4007</text>
<text x="54.6" y="19.8">D1</text>
<text x="73.5" y="20.1">U1</text>
<text x="74" y="22.6">AMS1117-5.0</text>
<text x="161" y="21.8">U4</text>
<text x="239.1" y="23.8">R2</text>
<text x="252.8" y="23.1">LED-0805_G</text>
<text x="252.8" y="20.8">PWR</text>
<text x="11.4" y="25.6">VIN__GND</text>
<text x="11.5" y="28.1">MKDS3/2-5.08</text>
<text x="161" y="24.3">SC662K-3.3V</text>
<text x="239.1" y="26.1">1k</text>
<text x="66" y="32.5">47uF</text>
<text x="66" y="30.2">C3</text>
<text x="107.7" y="32.5">47uF</text>
<text x="107.7" y="30.2">C5</text>
<text x="119.3" y="32.5">100n</text>
<text x="119.5" y="30.2">C1</text>
<text x="129.4" y="32.5">100n</text>
<text x="129.6" y="30.2">C2</text>
<text x="186.1" y="34">C6</text>
<text x="197.9" y="34">C7</text>
<text x="186.1" y="36.3">10uF</text>
<text x="197.7" y="36.3">100n</text>
<text x="74.7" y="57.9">U2</text>
<text x="241.6" y="58">R3</text>
<text x="255.4" y="57.2">LED-0805_R</text>
<text x="255.4" y="54.9">LED</text>
<text x="74.7" y="60.2">ATMEGA328P-AU</text>
<text x="172.4" y="63.5">OSC</text>
<text x="241.6" y="60.2">330</text>
<text x="172.4" y="66.1">16MHz</text>
<text x="251.1" y="99.9">100nF</text>
<text x="251.1" y="97.8">C10</text>
<text x="266" y="98.9">10K</text>
<text x="266" y="96.4">R1</text>
<text x="41" y="125">DROGUE</text>
<text x="91" y="124.2">PARACHUTE</text>
<text x="224.4" y="124.5">SG1</text>
<text x="21.2" y="131.4">R11</text>
<text x="41" y="127.3">MKDS3/2-5.08</text>
<text x="61.1" y="131.8">MJD122</text>
<text x="61.1" y="129.3">Q1</text>
<text x="91.2" y="126.7">MKDS3/2-5.08</text>
<text x="111.7" y="131.8">MJD122</text>
<text x="111.7" y="129.3">Q2</text>
<text x="156.8" y="126.7">H1</text>
<text x="157.1" y="129.3">Header-Male-2.54_1x4</text>
<text x="224.4" y="126.7">BUZZER</text>
<text x="21.2" y="133.6">1k</text>
<text x="22.5" y="143.8">1000uF</text>
<text x="22.5" y="141.5">C9</text>
<text x="58.3" y="141.2">1k</text>
<text x="58.3" y="138.9">R4</text>
<text x="108.9" y="141.2">1k</text>
<text x="108.9" y="138.9">R9</text>
<text x="42.2" y="172.3">BMP280</text>
<text x="42.2" y="169.7">BMP</text>
<text x="70.2" y="171.8">C4</text>
<text x="81.6" y="171.8">R8</text>
<text x="90.5" y="171.8">R5</text>
<text x="99.3" y="171.8">R6</text>
<text x="131.5" y="171.7">K2-3.6×6.1_SMD</text>
<text x="131.5" y="169.3">BUTTON</text>
<text x="25.7" y="179.2">100nF</text>
<text x="25.9" y="176.9">C8</text>
<text x="70" y="174.1">100nF</text>
<text x="81.6" y="174.1">10K</text>
<text x="90.5" y="174.1">10K</text>
<text x="99.3" y="174.1">10K</text>
<text x="146.4" y="182.9">10k</text>
<text x="146.4" y="180.7">R10</text>
<text x="27.7" y="189.5">10K</text>
<text x="28" y="187.3">R7</text>
</g>
<g font-size="2.4" fill="#00f">
<text x="41.3" y="25.3">1</text>
<text x="41.3" y="27.9">2</text>
<text x="43.6" y="24.1">1</text>
<text x="43.6" y="26.6">2</text>
<text x="72.5" y="26.6">4</text>
<text x="74.7" y="27.9">TAB</text>
<text x="83" y="27.9">VOUT(TAB)</text>
<text x="91.4" y="25.3">VIN</text>
<text x="96.7" y="26.6">2</text>
<text x="96.7" y="24.1">3</text>
<text x="158.6" y="27.9">3</text>
<text x="161.5" y="28.9">VDD</text>
<text x="171.7" y="28.9">VOUT</text>
<text x="180" y="27.9">2</text>
<text x="13.4" y="35.5">GND</text>
<text x="14.3" y="32.9">VIN</text>
<text x="19.6" y="31.7">1</text>
<text x="19.6" y="34.2">2</text>
<text x="167.4" y="31.9">GND</text>
<text x="169.6" y="35.6" transform="rotate(-90 169.6 35.6)">1</text>
<text x="34.6" y="63.3">1</text>
<text x="34.6" y="65.8">2</text>
<text x="36.8" y="64.5">(PCINT19/OC2B/INT1)PD3</text>
<text x="95.1" y="64.5">PD2(INT0/PCINT18)</text>
<text x="116.9" y="65.8">31</text>
<text x="116.9" y="63.3">32</text>
<text x="36.8" y="67.1">(PCINT20/XCK/T0)PD4</text>
<text x="95.3" y="69.6">PD0(RXD/PCINT16)</text>
<text x="95.4" y="67.1">PD1(TXD/PCINT17)</text>
<text x="116.9" y="70.9">29</text>
<text x="116.9" y="68.3">30</text>
<text x="88.8" y="77.2">PC4(ADC4/SDA/PCINT12)</text>
<text x="89.2" y="74.7">PC5(ADC5/SCL/PCINT13)</text>
<text x="92" y="72.1">PC6(RESET#/PCINT14)</text>
<text x="116.9" y="75.9">27</text>
<text x="116.9" y="73.4">28</text>
<text x="173.4" y="74.8" transform="rotate(-90 173.4 74.8)">1</text>
<text x="177.2" y="74.8" transform="rotate(-90 177.2 74.8)">2</text>
<text x="181" y="74.8" transform="rotate(-90 181 74.8)">3</text>
<text x="34.6" y="78.4">7</text>
<text x="34.6" y="81">8</text>
<text x="34.6" y="83.5">9</text>
<text x="36.8" y="79.7">(PCINT6/XTAL1/TOSC1)PB6</text>
<text x="36.8" y="82.2">(PCINT7/XTAL2/TOSC2)PB7</text>
<text x="94.2" y="82.2">PC2(ADC2/PCINT10)</text>
<text x="94.3" y="79.7">PC3(ADC3/PCINT11)</text>
<text x="116.9" y="83.5">24</text>
<text x="116.9" y="81">25</text>
<text x="116.9" y="78.4">26</text>
<text x="33.4" y="86">10</text>
<text x="33.5" y="88.6">11</text>
<text x="36.8" y="84.8">(PCINT21/OC0B/T1)PD5</text>
<text x="36.8" y="87.3">(PCINT22/OC0A/AIN0)PD6</text>
<text x="36.8" y="89.8">(PCINT23/AIN1)PD7</text>
<text x="95.4" y="87.3">PC0(ADC0/PCINT8)</text>
<text x="95.4" y="84.8">PC1(ADC1/PCINT9)</text>
<text x="109.7" y="89.8">ADC7</text>
<text x="116.9" y="88.6">22</text>
<text x="116.9" y="86">23</text>
<text x="33.4" y="91.1">12</text>
<text x="33.4" y="93.6">13</text>
<text x="36.8" y="92.4">(PCINT0/CLKO/ICP1)PB0</text>
<text x="36.8" y="94.9">(PCINT1/OC1A)PB1</text>
<text x="109.8" y="94.9">AREF</text>
<text x="116.9" y="93.6">20</text>
<text x="33.4" y="96.1">14</text>
<text x="33.4" y="98.7">15</text>
<text x="33.4" y="101.2">16</text>
<text x="36.8" y="97.4">(PCINT2/SS#/OC1B)PB2</text>
<text x="36.8" y="99.9">(PCINT3/OC2A/MOSI)PB3</text>
<text x="109.7" y="97.4">ADC6</text>
<text x="116.9" y="101.2">17</text>
<text x="116.9" y="96.1">19</text>
<text x="36.8" y="102.5">(PCINT4/MISO)PB4</text>
<text x="97" y="102.5">PB5(SCK/PCINT5)</text>
<text x="46.4" y="131.6">2</text>
<text x="48.6" y="130.3">2</text>
<text x="97" y="131.6">1</text>
<text x="99.2" y="130.3">1</text>
<text x="46.4" y="134.1">1</text>
<text x="48.6" y="132.8">1</text>
<text x="97" y="134.1">2</text>
<text x="99.2" y="132.8">2</text>
<text x="162.7" y="134.1">1</text>
<text x="162.7" y="136.6">2</text>
<text x="162.7" y="139.1">3</text>
<text x="162.7" y="141.7">4</text>
<text x="39.7" y="175.8">8</text>
<text x="42.7" y="176.8">VDD</text>
<text x="56.8" y="176.8">GND</text>
<text x="63.7" y="175.8">1</text>
<text x="39.7" y="185.9">6</text>
<text x="39.7" y="180.9">7</text>
<text x="42.7" y="181.9">GND</text>
<text x="57.4" y="181.9">CSB</text>
<text x="63.7" y="180.9">2</text>
<text x="63.7" y="185.9">3</text>
<text x="39.7" y="191">5</text>
<text x="42.7" y="192">SDO</text>
<text x="42.7" y="186.9">VDDIO</text>
<text x="57.3" y="192">SCK</text>
<text x="58.1" y="186.9">SDI</text>
<text x="63.7" y="191">4</text>
</g>
<g font-size="2.4">
<text x="96.7" y="29.1">1</text>
<text x="84.6" y="30.4">ADJ(GND)</text>
<text x="34.6" y="68.3">3</text>
<text x="36.8" y="69.6">GND</text>
<text x="34.6" y="73.4">5</text>
<text x="36.8" y="74.7">GND</text>
<text x="110.7" y="92.4">GND</text>
<text x="116.9" y="91.1">21</text>
<text x="129.8" y="174.5">1</text>
<text x="138.3" y="174.5">2</text>
</g>
<g font-size="2.4" fill="#f00">
<text x="34.6" y="70.9">4</text>
<text x="34.6" y="75.9">6</text>
<text x="36.8" y="72.1">VCC</text>
<text x="36.8" y="77.2">VCC</text>
<text x="109.6" y="99.9">AVCC</text>
<text x="116.9" y="98.7">18</text>
</g>
</svg>
